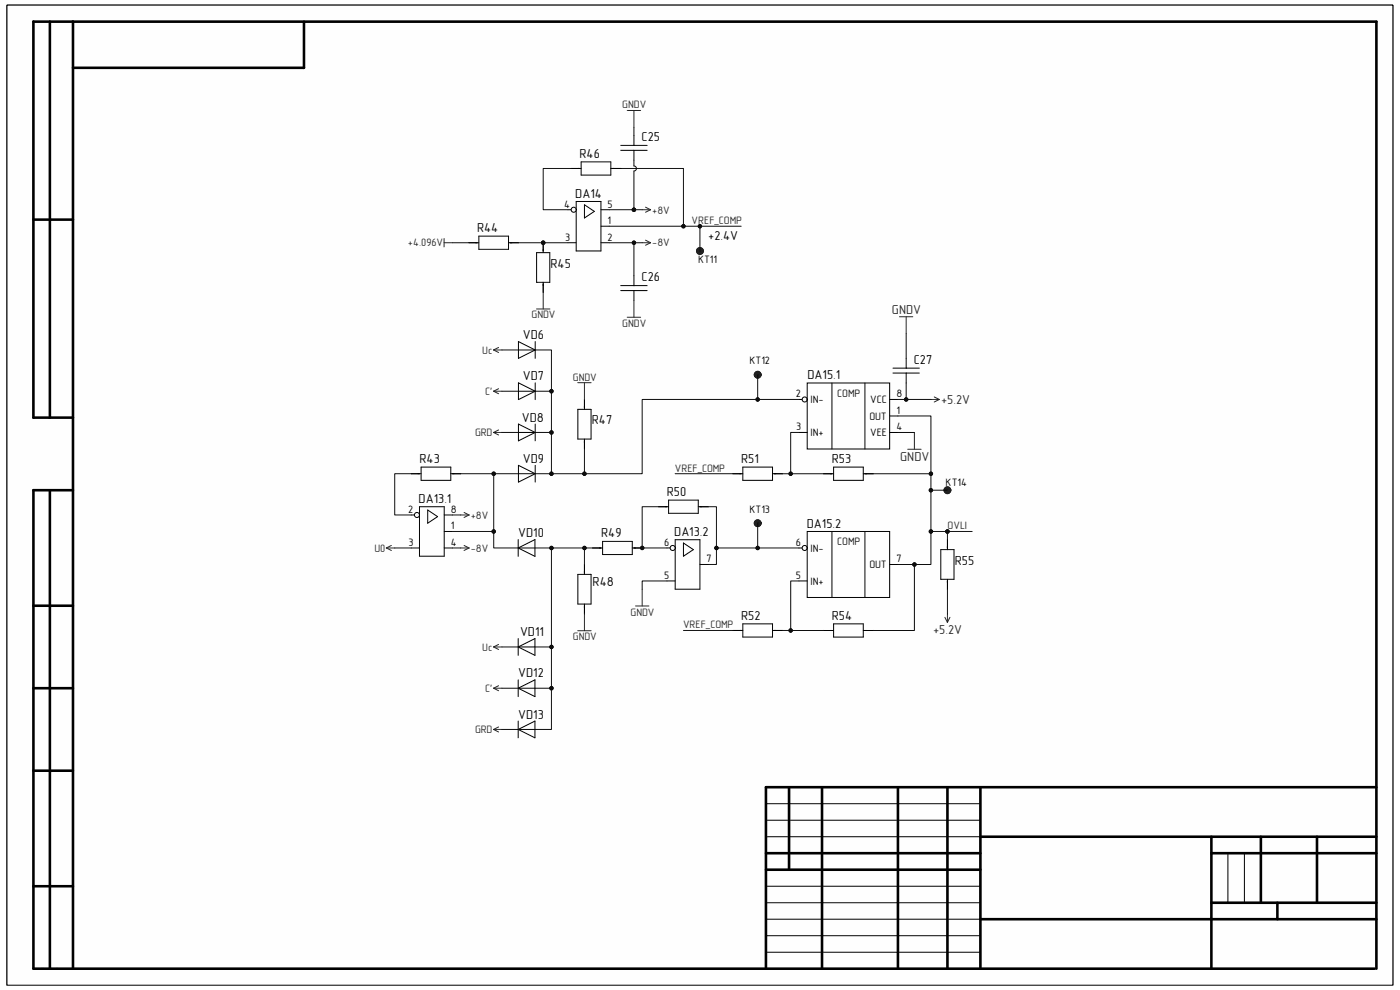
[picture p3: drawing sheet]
<svg xmlns="http://www.w3.org/2000/svg" width="297mm" height="210mm" viewBox="0 0 297 210" stroke-linecap="round" stroke-linejoin="round" font-family="sans-serif">
<path d="M1.5 1.1h294v207.9h-294z" fill-rule="evenodd" fill="#fefefe"/>
<path d="M1.5 1.1h294v207.9h-294z" fill="none" stroke="#000" stroke-width=".21"/>
<path d="M1.5 1.1h294v207.9h-294z" fill-rule="evenodd" fill="#fefefe"/>
<g fill="none" stroke="#000" stroke-width=".21">
<path d="M1.5 1.1h294v207.9h-294zM110 98.7l3.5 1.8-3.5 1.8zM113.5 98.7v3.6M122.6 86.8h2.8v6.3h-2.8zM124 84.7v2.1M124 93.1v2.1M109.9 116.2l3.6-1.7v3.5zM109.9 114.5v3.5M110 100.5h3.5M110 116.2h3.5M124 119.7v2.1M125.7 116.2h2.1"/>
<path d="M127.8 114.8h6.3v2.8h-6.3zM134.1 116.2h2.1M139.7 107.5h2.1M141.5 116.2h1.7M141.8 106.1h6.3v2.8h-6.3zM143.2 114.5h5.3v10.5h-5.3zM145 115.2l2.1 1.4-2.1 1.4zM148.1 107.5h2.1M122.6 121.8h2.8v6.3h-2.8zM124 128.1v2.1M162.5 170.5h45.5M162.5 174h45.5"/>
<path d="M162.5 177.5h45.5M162.5 188h45.5M162.5 191.5h45.5M162.5 195h45.5M162.5 198.5h45.5M260.5 181v10.5M264 181v10.5M162.5 202h45.5"/>
</g>
<g fill="none" stroke="#000" stroke-width=".55">
<path d="M10.6 4.6v84M15.5 4.6v200.9M64.5 4.6v9.8h-49M7.1 46.6h8.4M15.5 88.6h-8.4v-84h284.9v200.9M10.6 104v101.5M15.5 104h-8.4v101.5h284.5M7.1 128.5h8.4M7.1 146h8.4M7.1 163.5h8.4M167.4 167v17.5M174.4 167v38.5"/>
<path d="M190.5 167v38.5M201 167v38.5M208 167v38.5M208 177.5h84M257 177.5v28M267.5 177.5v14M279.4 177.5v14M292 167h-129.5v38.5M7.1 188h8.4M162.5 181h45.5M162.5 184.5h45.5M208 195h84"/>
<path d="M257 181h35M257 191.5h35M271 191.5v3.5"/>
</g>
<g fill="none" stroke="#262626" stroke-width=".21">
<path d="M94.2 50.6v1.8M94.2 51.5h1.8M113.8 65.5h2.9M115.2 62v3.5M122.6 81.2h2.8M124 81.2v3.5M192.6 95.3h2.8M194 91.7v3.6M197.5 84.7h1.8M198.2 84.2l1.1 .5M199.3 84.7l-1.1 .6M122.6 133.8h2.8"/>
<path d="M124 130.2v3.6M134.8 128.6h2.9M136.2 125v3.6"/>
</g>
<circle cx="142.7" cy="116.2" r=".53" fill="#fbfbfb"/>
<g fill="none" stroke="#000" stroke-width=".21">
<path d="M99.5 51.5h2.1M101.6 50.1h6.3v2.8h-6.3zM107.9 51.5h2.1M148.5 119.7h1.7M141.5 123.2h1.7"/>
<circle cx="142.7" cy="116.2" r=".53"/>
</g>
<path d="M136.2 51.5h1.8M137 51l1 .5M138 51.5l-1 .5" fill="none" stroke="#262626" stroke-width=".21"/>
<circle cx="115.2" cy="51.5" r=".36" fill="#0e0e0e"/>
<circle cx="115.2" cy="51.5" r=".36" fill="none" stroke="#0e0e0e" stroke-width=".21"/>
<path d="M113.8 53.6h2.8v6.3h-2.8zM115.2 51.5v2.1M115.2 59.9v2.1" fill="none" stroke="#000" stroke-width=".21"/>
<circle cx="115.2" cy="51.5" r=".36" fill="#0e0e0e"/>
<circle cx="115.2" cy="51.5" r=".36" fill="none" stroke="#0e0e0e" stroke-width=".21"/>
<circle cx="201" cy="112.7" r=".36" fill="#0e0e0e"/>
<circle cx="201" cy="112.7" r=".36" fill="none" stroke="#0e0e0e" stroke-width=".21"/>
<path d="M87.2 109.2h1.8M89 107.5h5.2v10.5h-5.2zM90.7 108.2l2.1 1.4-2.1 1.4z" fill="none" stroke="#000" stroke-width=".21"/>
<circle cx="88.5" cy="109.2" r=".53" fill="#fbfbfb"/>
<g fill="none" stroke="#000" stroke-width=".21">
<path d="M110 72.5l3.5 1.7-3.5 1.8zM110 74.2h3.5M113.5 72.5v3.5M89.3 99.1h6.3v2.8h-6.3zM110 90l3.5 1.7-3.5 1.8zM110 81.2l3.5 1.8-3.5 1.8zM110 91.7h3.5M110 83h3.5M113.5 81.2v3.6M113.5 90v3.5M169.5 91.7h1.7M169.5 84.7h1.7"/>
<path d="M188.7 88.2h1.8M87.2 116.2h1.8M87.2 100.5h2.1M94.2 116.2h1.8M94.2 112.7h1.8M94.2 109.2h1.8M95.6 100.5h2.1M109.9 137.2l3.6-1.7v3.5zM109.9 135.5v3.5M110 137.2h3.5M109.9 146l3.6-1.8v3.6zM109.9 154.7l3.6-1.7v3.5z"/>
<path d="M109.9 144.2v3.6M109.9 153v3.5M110 146h3.5M110 154.7h3.5"/>
<circle cx="88.5" cy="109.2" r=".53"/>
</g>
<g fill="none" stroke="#262626" stroke-width=".21">
<path d="M104.7 74.2l1.1 .6M104.7 74.2h1.8M105.8 73.7l-1.1 .5M104.7 83l1.1 .5M104.7 83h1.8M104.7 91.7l1.1 .6M104.7 91.7h1.8M105.8 82.5l-1.1 .5M105.8 91.2l-1.1 .5M82 116.2h1.7M82 116.2l1 .6M83 115.7l-1 .5"/>
<path d="M97.7 116.2h1.8M97.7 109.2h1.8M98.5 115.7l1 .5M98.5 108.7l1 .5M99.5 116.2l-1 .6M99.5 109.2l-1 .6M104.7 137.2l1.1 .6M104.7 137.2h1.8M105.8 136.7l-1.1 .5M104.7 146l1.1 .5M104.7 146h1.8M104.7 154.7l1.1 .6"/>
<path d="M104.7 154.7h1.8M105.8 145.5l-1.1 .5M105.8 154.2l-1.1 .5"/>
</g>
<circle cx="170.7" cy="84.7" r=".53" fill="#fbfbfb"/>
<g fill="none" stroke="#000" stroke-width=".21">
<path d="M171.2 81.2h17.5v14h-17.5zM176.5 81.2v14M183.5 81.2v14M188.7 84.7h1.8M188.7 91.7h1.8M169.5 116.2h1.7M188.7 119.8h1.8M169.5 123.2h1.7"/>
<circle cx="170.7" cy="84.7" r=".53"/>
</g>
<circle cx="170.7" cy="116.2" r=".53" fill="#fbfbfb"/>
<g fill="none" stroke="#000" stroke-width=".21">
<path d="M121.2 35.7h2.1M123.3 34.3h6.3v2.8h-6.3zM129.6 35.7h2.1M120.5 44.5h1.7M122.2 42.7h5.3v10.5h-5.3zM124 43.4l2.1 1.4-2.1 1.4zM171.2 112.7h17.5v14h-17.5zM176.5 112.7v14M183.5 112.7v14M199.6 116.6h2.8v6.3h-2.8zM201 114.5v2.1M201 122.9v2.1"/>
<circle cx="170.7" cy="116.2" r=".53"/>
</g>
<path d="M200.5 131l.5 1M201 130.2v1.8M201.5 131l-.5 1" fill="none" stroke="#262626" stroke-width=".21"/>
<circle cx="121.7" cy="44.5" r=".53" fill="#fbfbfb"/>
<g fill="none" stroke="#000" stroke-width=".21">
<path d="M131.7 30.8h5.6M131.7 31.9h5.6M134.5 28.7v2.1M134.5 31.9v2.1M120.5 51.5h1.7M127.5 51.5h1.7M127.5 48h1.7M127.5 44.5h1.7M134.5 58.5v2.1M131.7 60.6h5.6M131.7 61.6h5.6M134.5 61.6v2.1"/>
<path d="M189.4 78.1h5.6M189.4 79.1h5.6M192.2 76v2.1M192.2 79.1v2.1M157.6 99.1h6.3v2.8h-6.3zM176.8 99.1h6.3v2.8h-6.3zM155.5 100.5h2.1M163.9 100.5h2.1M174.7 100.5h2.1M183.1 100.5h2.1M155.5 133.7h2.1M157.6 132.3h6.3v2.8h-6.3z"/>
<path d="M163.9 133.7h2.1M174.7 133.8h2.1M176.8 132.3h6.3v2.8h-6.3zM183.1 133.8h2.1"/>
<circle cx="121.7" cy="44.5" r=".53"/>
</g>
<path d="M133.1 23.4h2.8M134.5 23.4v3.6M136.2 44.5h1.8M137 44l1 .5M138 44.5l-1 .5M133.1 67.3h2.8M134.5 63.7v3.6M190.8 67.2h2.9M192.2 67.2v3.5" fill="none" stroke="#262626" stroke-width=".21"/>
<g fill="none" stroke="#1c1c1c" stroke-width=".89">
<circle cx="148.5" cy="53.2" r=".39"/>
<circle cx="148.5" cy="53.2" r=".38"/>
<circle cx="160.7" cy="79.5" r=".39"/>
<circle cx="160.7" cy="79.5" r=".38"/>
<circle cx="160.7" cy="111" r=".39"/>
<circle cx="160.7" cy="111" r=".38"/>
<circle cx="201" cy="104" r=".39"/>
<circle cx="201" cy="104" r=".38"/>
</g>
<path d="M139.7 107.5h-3.5v8.7" fill="none" stroke="#0e0e0e" stroke-width=".21"/>
<circle cx="136.2" cy="116.2" r=".36" fill="#0e0e0e"/>
<g fill="none" stroke="#0e0e0e" stroke-width=".21">
<path d="M150.2 107.5h1.8v12.2h-1.8"/>
<circle cx="136.2" cy="116.2" r=".36"/>
</g>
<circle cx="152" cy="116.2" r=".36" fill="#0e0e0e"/>
<g fill="none" stroke="#0e0e0e" stroke-width=".21">
<path d="M110 51.5h10.5"/>
<circle cx="152" cy="116.2" r=".36"/>
</g>
<circle cx="115.2" cy="51.5" r=".36" fill="#0e0e0e"/>
<g fill="none" stroke="#0e0e0e" stroke-width=".21">
<path d="M96 51.5h3.5M129.2 48h28"/>
<circle cx="115.2" cy="51.5" r=".36"/>
</g>
<circle cx="145" cy="48" r=".36" fill="#0e0e0e"/>
<circle cx="145" cy="48" r=".36" fill="none" stroke="#0e0e0e" stroke-width=".21"/>
<circle cx="148.5" cy="48" r=".36" fill="#0e0e0e"/>
<g fill="none" stroke="#0e0e0e" stroke-width=".21">
<path d="M83.7 116.2h3.5M87.2 100.5h-3.5v8.7h3.5M113.5 116.2h12.2M141.5 123.2h-5.3v1.8"/>
<circle cx="148.5" cy="48" r=".36"/>
</g>
<circle cx="124" cy="116.2" r=".36" fill="#0e0e0e"/>
<circle cx="124" cy="116.2" r=".36" fill="none" stroke="#0e0e0e" stroke-width=".21"/>
<circle cx="117" cy="116.2" r=".36" fill="#0e0e0e"/>
<g fill="none" stroke="#0e0e0e" stroke-width=".21">
<path d="M113.5 91.7h3.5v8.8"/>
<circle cx="117" cy="116.2" r=".36"/>
</g>
<circle cx="117" cy="91.7" r=".36" fill="#0e0e0e"/>
<circle cx="117" cy="91.7" r=".36" fill="none" stroke="#0e0e0e" stroke-width=".21"/>
<circle cx="117" cy="100.5" r=".36" fill="#0e0e0e"/>
<g fill="none" stroke="#0e0e0e" stroke-width=".21">
<path d="M113.5 83h3.5v8.7"/>
<circle cx="117" cy="100.5" r=".36"/>
</g>
<circle cx="117" cy="83" r=".36" fill="#0e0e0e"/>
<circle cx="117" cy="83" r=".36" fill="none" stroke="#0e0e0e" stroke-width=".21"/>
<circle cx="117" cy="91.7" r=".36" fill="#0e0e0e"/>
<g fill="none" stroke="#0e0e0e" stroke-width=".21">
<path d="M113.5 74.2h3.5v8.8"/>
<circle cx="117" cy="91.7" r=".36"/>
</g>
<circle cx="117" cy="83" r=".36" fill="#0e0e0e"/>
<g fill="none" stroke="#0e0e0e" stroke-width=".21">
<path d="M97.7 100.5h12.3"/>
<circle cx="117" cy="83" r=".36"/>
</g>
<circle cx="104.7" cy="100.5" r=".36" fill="#0e0e0e"/>
<g fill="none" stroke="#0e0e0e" stroke-width=".21">
<path d="M106.5 74.2h3.5M106.5 91.7h3.5M106.5 83h3.5M106.5 137.2h3.5M113.5 137.2h3.5"/>
<circle cx="104.7" cy="100.5" r=".36"/>
</g>
<circle cx="117" cy="137.2" r=".36" fill="#0e0e0e"/>
<g fill="none" stroke="#0e0e0e" stroke-width=".21">
<path d="M190.5 91.7h3.5M190.5 84.7h7"/>
<circle cx="117" cy="137.2" r=".36"/>
</g>
<circle cx="192.2" cy="84.7" r=".36" fill="#0e0e0e"/>
<g fill="none" stroke="#0e0e0e" stroke-width=".21">
<path d="M124 95.2v5.3M201 125v5.2"/>
<circle cx="192.2" cy="84.7" r=".36"/>
</g>
<circle cx="124" cy="100.5" r=".36" fill="#0e0e0e"/>
<g fill="none" stroke="#0e0e0e" stroke-width=".21">
<path d="M96 109.2h1.7M96 116.2h1.7M201 112.7v1.8"/>
<circle cx="124" cy="100.5" r=".36"/>
</g>
<circle cx="201" cy="112.7" r=".36" fill="#0e0e0e"/>
<g fill="none" stroke="#0e0e0e" stroke-width=".21">
<path d="M197.5 112.7h8.7"/>
<circle cx="201" cy="112.7" r=".36"/>
</g>
<circle cx="197.5" cy="112.7" r=".36" fill="#0e0e0e"/>
<circle cx="197.5" cy="112.7" r=".36" fill="none" stroke="#0e0e0e" stroke-width=".21"/>
<circle cx="201" cy="112.7" r=".36" fill="#0e0e0e"/>
<g fill="none" stroke="#0e0e0e" stroke-width=".21">
<path d="M129.2 51.5h7"/>
<circle cx="201" cy="112.7" r=".36"/>
</g>
<circle cx="134.5" cy="51.5" r=".36" fill="#0e0e0e"/>
<g fill="none" stroke="#0e0e0e" stroke-width=".21">
<path d="M129.2 44.5h5.3"/>
<circle cx="134.5" cy="51.5" r=".36"/>
</g>
<circle cx="134.5" cy="44.5" r=".36" fill="#0e0e0e"/>
<g fill="none" stroke="#0e0e0e" stroke-width=".21">
<path d="M96 112.7h8.7"/>
<circle cx="134.5" cy="44.5" r=".36"/>
</g>
<circle cx="104.7" cy="112.7" r=".36" fill="#0e0e0e"/>
<g fill="none" stroke="#0e0e0e" stroke-width=".21">
<path d="M104.7 100.5v15.7h5.3"/>
<circle cx="104.7" cy="112.7" r=".36"/>
</g>
<circle cx="104.7" cy="112.7" r=".36" fill="#0e0e0e"/>
<circle cx="104.7" cy="112.7" r=".36" fill="none" stroke="#0e0e0e" stroke-width=".21"/>
<circle cx="104.7" cy="100.5" r=".36" fill="#0e0e0e"/>
<g fill="none" stroke="#0e0e0e" stroke-width=".21">
<path d="M121.2 35.7h-6v8.8h5.3M131.7 35.7h13.3v12.3"/>
<circle cx="104.7" cy="100.5" r=".36"/>
</g>
<circle cx="145" cy="48" r=".36" fill="#0e0e0e"/>
<g fill="none" stroke="#0e0e0e" stroke-width=".21">
<path d="M124 116.2v3.5"/>
<circle cx="145" cy="48" r=".36"/>
</g>
<circle cx="124" cy="116.2" r=".36" fill="#0e0e0e"/>
<g fill="none" stroke="#0e0e0e" stroke-width=".21">
<path d="M134.5 34v1.2a.53 .53 0 0 1 .5 .5 .53 .53 0 0 1-.5 .6v8.2M106.5 154.7h3.5M106.5 146h3.5"/>
<circle cx="124" cy="116.2" r=".36"/>
</g>
<circle cx="134.5" cy="44.5" r=".36" fill="#0e0e0e"/>
<g fill="none" stroke="#0e0e0e" stroke-width=".21">
<path d="M134.5 27v1.7M134.5 44.5h1.7"/>
<circle cx="134.5" cy="44.5" r=".36"/>
</g>
<circle cx="134.5" cy="44.5" r=".36" fill="#0e0e0e"/>
<g fill="none" stroke="#0e0e0e" stroke-width=".21">
<path d="M134.5 51.5v7"/>
<circle cx="134.5" cy="44.5" r=".36"/>
</g>
<circle cx="134.5" cy="51.5" r=".36" fill="#0e0e0e"/>
<g fill="none" stroke="#0e0e0e" stroke-width=".21">
<path d="M194 119.8v14h-8.8"/>
<circle cx="134.5" cy="51.5" r=".36"/>
</g>
<circle cx="194" cy="119.8" r=".36" fill="#0e0e0e"/>
<g fill="none" stroke="#0e0e0e" stroke-width=".21">
<path d="M152 116.2h17.5"/>
<circle cx="194" cy="119.8" r=".36"/>
</g>
<circle cx="152" cy="116.2" r=".36" fill="#0e0e0e"/>
<circle cx="152" cy="116.2" r=".36" fill="none" stroke="#0e0e0e" stroke-width=".21"/>
<circle cx="160.7" cy="116.2" r=".36" fill="#0e0e0e"/>
<g fill="none" stroke="#0e0e0e" stroke-width=".21">
<path d="M169.5 123.2h-1.8v10.6h7"/>
<circle cx="160.7" cy="116.2" r=".36"/>
</g>
<circle cx="167.7" cy="133.7" r=".36" fill="#0e0e0e"/>
<g fill="none" stroke="#0e0e0e" stroke-width=".21">
<path d="M166 133.7h1.7"/>
<circle cx="167.7" cy="133.7" r=".36"/>
</g>
<circle cx="167.7" cy="133.7" r=".36" fill="#0e0e0e"/>
<g fill="none" stroke="#0e0e0e" stroke-width=".21">
<path d="M185.2 100.5h12.3M145 133.7h10.5"/>
<circle cx="167.7" cy="133.7" r=".36"/>
</g>
<circle cx="197.5" cy="100.5" r=".36" fill="#0e0e0e"/>
<g fill="none" stroke="#0e0e0e" stroke-width=".21">
<path d="M166 100.5h8.7"/>
<circle cx="197.5" cy="100.5" r=".36"/>
</g>
<circle cx="167.7" cy="100.5" r=".36" fill="#0e0e0e"/>
<g fill="none" stroke="#0e0e0e" stroke-width=".21">
<path d="M190.5 88.2h7v31.6h-7"/>
<circle cx="167.7" cy="100.5" r=".36"/>
</g>
<circle cx="197.5" cy="100.5" r=".36" fill="#0e0e0e"/>
<circle cx="197.5" cy="100.5" r=".36" fill="none" stroke="#0e0e0e" stroke-width=".21"/>
<circle cx="197.5" cy="104" r=".36" fill="#0e0e0e"/>
<circle cx="197.5" cy="104" r=".36" fill="none" stroke="#0e0e0e" stroke-width=".21"/>
<circle cx="197.5" cy="112.7" r=".36" fill="#0e0e0e"/>
<circle cx="197.5" cy="112.7" r=".36" fill="none" stroke="#0e0e0e" stroke-width=".21"/>
<circle cx="194" cy="119.8" r=".36" fill="#0e0e0e"/>
<g fill="none" stroke="#0e0e0e" stroke-width=".21">
<path d="M169.5 84.7h-33.3v15.8h-22.7"/>
<circle cx="194" cy="119.8" r=".36"/>
</g>
<circle cx="117" cy="100.5" r=".36" fill="#0e0e0e"/>
<circle cx="117" cy="100.5" r=".36" fill="none" stroke="#0e0e0e" stroke-width=".21"/>
<circle cx="124" cy="100.5" r=".36" fill="#0e0e0e"/>
<circle cx="124" cy="100.5" r=".36" fill="none" stroke="#0e0e0e" stroke-width=".21"/>
<circle cx="160.7" cy="84.7" r=".36" fill="#0e0e0e"/>
<g fill="none" stroke="#0e0e0e" stroke-width=".21">
<path d="M169.5 91.7h-1.8v8.8"/>
<circle cx="160.7" cy="84.7" r=".36"/>
</g>
<circle cx="167.7" cy="100.5" r=".36" fill="#0e0e0e"/>
<g fill="none" stroke="#0e0e0e" stroke-width=".21">
<path d="M192.2 70.7v5.3M192.2 81.2v3.5M143.2 100.5h12.3"/>
<circle cx="167.7" cy="100.5" r=".36"/>
</g>
<circle cx="192.2" cy="84.7" r=".36" fill="#0e0e0e"/>
<g fill="none" stroke="#0e0e0e" stroke-width=".21">
<path d="M113.5 146h3.5"/>
<circle cx="192.2" cy="84.7" r=".36"/>
</g>
<circle cx="117" cy="146" r=".36" fill="#0e0e0e"/>
<g fill="none" stroke="#0e0e0e" stroke-width=".21">
<path d="M117 116.2v38.5h-3.5"/>
<circle cx="117" cy="146" r=".36"/>
</g>
<circle cx="117" cy="116.2" r=".36" fill="#0e0e0e"/>
<circle cx="117" cy="116.2" r=".36" fill="none" stroke="#0e0e0e" stroke-width=".21"/>
<circle cx="117" cy="137.2" r=".36" fill="#0e0e0e"/>
<circle cx="117" cy="137.2" r=".36" fill="none" stroke="#0e0e0e" stroke-width=".21"/>
<circle cx="117" cy="146" r=".36" fill="#0e0e0e"/>
<g fill="none" stroke="#0e0e0e" stroke-width=".21">
<path d="M197.5 104h3.5"/>
<circle cx="117" cy="146" r=".36"/>
</g>
<circle cx="197.5" cy="104" r=".36" fill="#0e0e0e"/>
<g fill="none" stroke="#0e0e0e" stroke-width=".21">
<path d="M148.5 48v5.2"/>
<circle cx="197.5" cy="104" r=".36"/>
</g>
<circle cx="148.5" cy="48" r=".36" fill="#0e0e0e"/>
<g fill="none" stroke="#0e0e0e" stroke-width=".21">
<path d="M160.7 111v5.2"/>
<circle cx="148.5" cy="48" r=".36"/>
</g>
<circle cx="160.7" cy="116.2" r=".36" fill="#0e0e0e"/>
<g fill="none" stroke="#0e0e0e" stroke-width=".21">
<path d="M160.7 79.5v5.2"/>
<circle cx="160.7" cy="116.2" r=".36"/>
</g>
<circle cx="160.7" cy="84.7" r=".36" fill="#0e0e0e"/>
<g fill="none" stroke="#0e0e0e" stroke-width=".21">
<path d="M136.2 116.2h5.3"/>
<circle cx="160.7" cy="84.7" r=".36"/>
</g>
<circle cx="136.2" cy="116.2" r=".36" fill="#0e0e0e"/>
<circle cx="136.2" cy="116.2" r=".36" fill="none" stroke="#0e0e0e" stroke-width=".21"/>
<g font-size="2.8">
<text x="136.1" y="29.9">C25</text>
<text x="122.9" y="33.4">R46</text>
<text x="122" y="42">DA14</text>
<text x="101.2" y="49.2">R44</text>
<text x="150.2" y="50.9">+2.4V</text>
<text x="116.8" y="56.8">R45</text>
<text x="136.1" y="59.7">C26</text>
<text x="110.9" y="71.9">VD6</text>
<text x="193.8" y="77.2">C27</text>
<text x="110.9" y="80.7">VD7</text>
<text x="171.3" y="80.4">DA15.1</text>
<text x="110.7" y="89.5">VD8</text>
<text x="125.6" y="90">R47</text>
<text x="89" y="98.2">R43</text>
<text x="110.9" y="98.2">VD9</text>
<text x="157.2" y="98.2">R51</text>
<text x="176.5" y="98.2">R53</text>
<text x="88.8" y="106.8">DA13.1</text>
<text x="141.5" y="105.2">R50</text>
<text x="109.9" y="113.9">VD10</text>
<text x="127.5" y="113.9">R49</text>
<text x="143" y="113.7">DA13.2</text>
<text x="171.2" y="111.9">DA15.2</text>
<text x="202.6" y="119.8">R55</text>
<text x="125.7" y="124.4">R48</text>
<text x="157.2" y="131.4">R52</text>
<text x="176.5" y="131.4">R54</text>
<text x="110.3" y="135">VD11</text>
<text x="109.9" y="143.7">VD12</text>
<text x="109.9" y="152.4">VD13</text>
</g>
<g font-size="2.8" fill="#262626">
<text x="189.2" y="66.6">GNDV</text>
<text x="199.6" y="85.7">+5.2V</text>
<text x="191" y="97.7">GNDV</text>
<text x="198" y="134.5">+5.2V</text>
</g>
<g font-size="2.3" fill="#262626">
<text x="132" y="23">GNDV</text>
<text x="138.4" y="45.3">+8V</text>
<text x="146.7" y="47.5">VREF_COMP</text>
<text x="86.5" y="52.3">+4.096V</text>
<text x="138.4" y="52.3">-8V</text>
<text x="112.7" y="67.6">GNDV</text>
<text x="132" y="69.3">GNDV</text>
<text x="102.3" y="75">Uc</text>
<text x="102.9" y="83.8">C'</text>
<text x="121.5" y="80.7">GNDV</text>
<text x="100.8" y="92.5">GRD</text>
<text x="143.2" y="100">VREF_COMP</text>
<text x="99.9" y="110">+8V</text>
<text x="201" y="112.3">OVLI</text>
<text x="79.4" y="117.1">U0</text>
<text x="99.9" y="117.1">-8V</text>
<text x="133.7" y="130.6">GNDV</text>
<text x="121.5" y="135.8">GNDV</text>
<text x="144.9" y="133.3">VREF_COMP</text>
<text x="102.3" y="138">Uc</text>
<text x="102.9" y="146.8">C'</text>
<text x="100.8" y="155.5">GRD</text>
</g>
<g font-size="2.3">
<text x="119.7" y="44">4</text>
<text x="128.9" y="47.5">1</text>
<text x="128.9" y="44">5</text>
<text x="119.9" y="51.1">3</text>
<text x="128.9" y="51.1">2</text>
<text x="148.1" y="55.8">KT11</text>
<text x="159" y="77.3">KT12</text>
<text x="168.9" y="84.3">2</text>
<text x="172" y="85.5">IN-</text>
<text x="184.4" y="89">OUT</text>
<text x="184.6" y="85.5">VCC</text>
<text x="190.2" y="87.8">1</text>
<text x="190.2" y="84.3">8</text>
<text x="168.9" y="91.3">3</text>
<text x="172" y="92.5">IN+</text>
<text x="184.6" y="92.5">VEE</text>
<text x="190.2" y="91.3">4</text>
<text x="200.6" y="103">KT14</text>
<text x="86.6" y="108.8">2</text>
<text x="95.7" y="112.3">1</text>
<text x="95.7" y="108.8">8</text>
<text x="159" y="108.8">KT13</text>
<text x="86.7" y="115.8">3</text>
<text x="95.7" y="115.8">4</text>
<text x="140.9" y="115.8">6</text>
<text x="149.9" y="119.3">7</text>
<text x="168.9" y="115.8">6</text>
<text x="172" y="117.1">IN-</text>
<text x="190.2" y="119.3">7</text>
<text x="140.9" y="122.8">5</text>
<text x="168.9" y="122.8">5</text>
<text x="172" y="124">IN+</text>
<text x="184.4" y="120.5">OUT</text>
</g>
<g font-size="2.3" fill="#0e0e0e">
<text x="177.6" y="84.1">COMP</text>
<text x="177.6" y="115.6">COMP</text>
</g>
<text font-size=".3" x="8.5" y="205.6">ALTIUM GOSTBOM2.0 KEV</text>
</svg>
